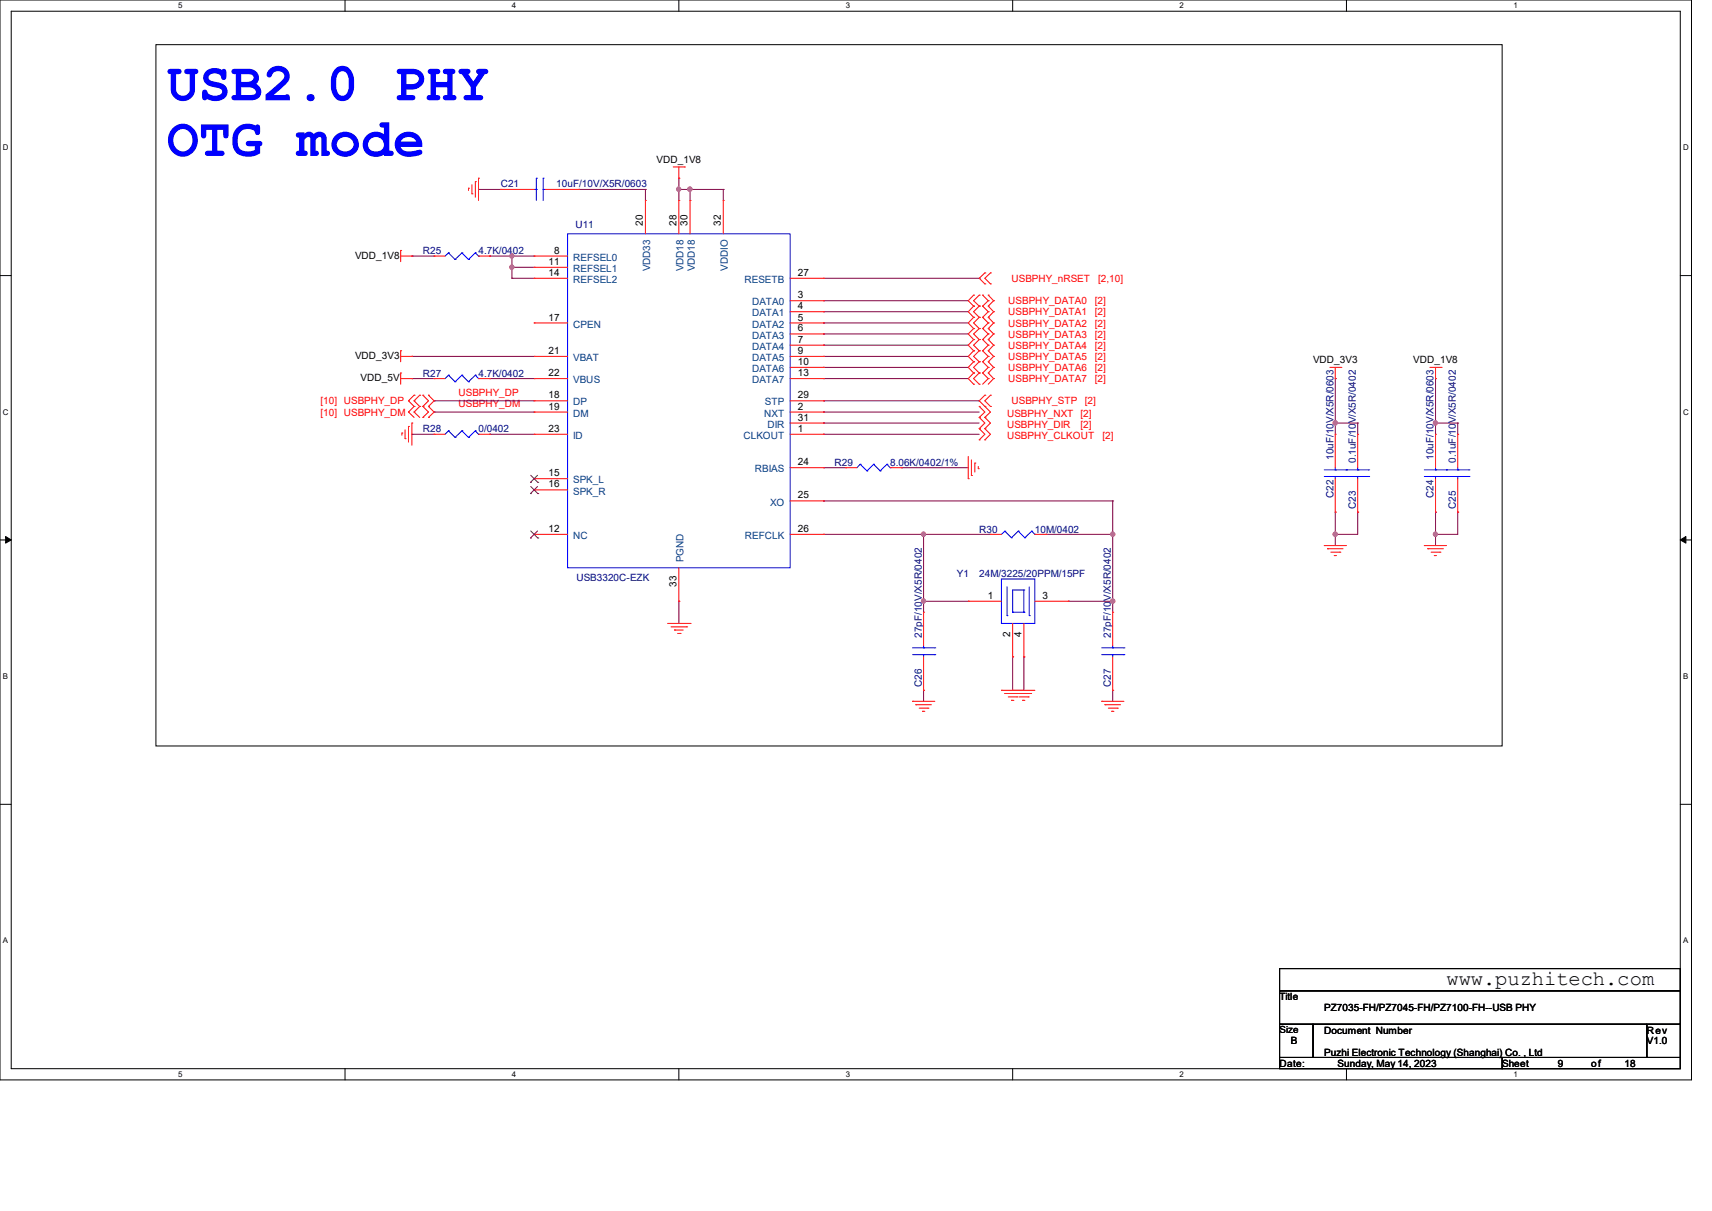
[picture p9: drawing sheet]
<svg xmlns="http://www.w3.org/2000/svg" width="297mm" height="210mm" viewBox="0 0 297 210" stroke-linecap="round" stroke-linejoin="round" font-family="sans-serif">
<path d="M0 0h293.5v187.3h-293.5zM1.9 1.9h289.6v183.4h-289.6z" fill="none" stroke="#000" stroke-width=".17"/>
<g fill="#fff">
<path d="M30.9 .2h.8v1.5h-.8z"/>
<path d="M30.9 185.5h.8v1.6h-.8z"/>
</g>
<path d="M59.9 0v1.9M59.9 185.3v2" fill="none" stroke="#000" stroke-width=".17"/>
<g fill="#fff">
<path d="M88.8 .2h.8v1.5h-.8z"/>
<path d="M88.8 185.5h.8v1.6h-.8z"/>
</g>
<path d="M117.8 0v1.9M117.8 185.3v2" fill="none" stroke="#000" stroke-width=".17"/>
<g fill="#fff">
<path d="M146.7 .2h.8v1.5h-.8z"/>
<path d="M146.7 185.5h.8v1.6h-.8z"/>
</g>
<path d="M175.7 0v1.9M175.7 185.3v2" fill="none" stroke="#000" stroke-width=".17"/>
<g fill="#fff">
<path d="M204.6 .2h.8v1.5h-.8z"/>
<path d="M204.6 185.5h.8v1.6h-.8z"/>
</g>
<path d="M233.6 0v1.9M233.6 185.3v2" fill="none" stroke="#000" stroke-width=".17"/>
<g fill="#fff">
<path d="M262.6 .2h.7v1.5h-.7z"/>
<path d="M262.6 185.5h.7v1.6h-.7z"/>
<path d="M.5 24.8h1v1.6h-1z"/>
<path d="M292 24.8h1v1.6h-1z"/>
<path d="M.5 70.7h1v1.5h-1z"/>
<path d="M292 70.7h1v1.5h-1z"/>
</g>
<path d="M0 47.8h1.9M291.5 47.8h2" fill="none" stroke="#000" stroke-width=".17"/>
<g fill="#fff">
<path d="M.5 116.5h.9v1.6h-.9z"/>
<path d="M292 116.5h.9v1.6h-.9z"/>
</g>
<path d="M0 93.6h1.9M291.5 93.6h2" fill="none" stroke="#000" stroke-width=".17"/>
<path d="M1 93l.9 .6-.9 .6zM291.5 93.6l1-.6v1.2z" fill="#000" stroke="#000" stroke-width=".17"/>
<g fill="#fff">
<path d="M.5 162.4h.9v1.5h-.9z"/>
<path d="M292 162.4h.9v1.5h-.9z"/>
</g>
<path d="M27.1 7.7h233.5v121.7h-233.5zM0 139.5h1.9M291.5 139.5h2M222 168h69.5v3.8h-69.5zM222 171.8h69.5v5.8h-69.5zM222 177.6h5.8v5.8h-5.8zM227.8 177.6h57.9v5.8h-57.9zM285.7 177.6h5.8v5.8h-5.8zM222 183.4h38.6v1.9h-38.6zM260.6 183.4h30.9v1.9h-30.9z" fill="none" stroke="#000" stroke-width=".17"/>
<g fill="none" stroke="#800040" stroke-width=".17">
<path d="M83 32.9h.1M83 32.9h3.9M100.4 32.9h.1M100.4 32.9h11.6M112 32.9h.1M112 32.9v1.9M117.8 30.9h.1M117.8 32.9h.1M117.8 32.9h7.7M117.8 30.9v3.9M119.7 32.9h.1M119.7 32.9v1.9"/>
<path d="M125.5 32.9h.1M125.5 32.9v1.9M71.5 44.4h.1M71.5 44.4h3.8M85 44.4h.1M85 44.4h7.7M88.8 44.4h.1M88.8 46.4h.1M88.8 48.3h.1M88.8 48.3h3.9M88.8 46.4h3.9M88.8 44.4v3.9"/>
<path d="M142.9 52.2h.1M142.9 54.1h.1M142.9 56h.1M142.9 57.9h.1M142.9 59.9h.1M142.9 52.2h25.1M142.9 54.1h25.1M142.9 56h25.1M142.9 57.9h25.1M142.9 59.9h25.1M142.9 48.3h27M169.9 48.3h.1"/>
<path d="M71.5 65.7h.1M71.5 61.8h.1M71.5 75.3h.1M71.5 65.7h3.8M71.5 61.8h21.2M71.5 75.3h3.8M75.3 71.5h.1M75.3 69.5h.1M75.3 69.5h17.4M75.3 71.5h17.4M85 65.7h.1M85 75.3h.1"/>
<path d="M85 65.7h7.7M85 75.3h7.7M142.9 69.5h.1M142.9 61.8h.1M142.9 63.7h.1M142.9 65.7h.1M142.9 71.5h.1M142.9 73.4h.1M142.9 75.3h.1M142.9 73.4h27M142.9 69.5h27M142.9 65.7h25.1"/>
<path d="M142.9 71.5h27M142.9 61.8h25.1M142.9 63.7h25.1M142.9 75.3h27M231.6 73.4h.1M231.6 65.7h.1M231.6 73.4h3.9M231.6 65.7v9.6M235.5 73.4h.1M235.5 73.4v1.9M249 73.4h.1M249 65.7h.1"/>
<path d="M249 73.4h3.9M249 65.7v9.6M252.9 73.4h.1M252.9 73.4v1.9M142.9 86.9h.1M142.9 92.7h.1M142.9 81.1h.1M142.9 92.7h28.9M142.9 86.9h50.1M142.9 81.1h3.8M156.4 81.1h.1M156.4 81.1h11.6"/>
<path d="M160.2 92.7h.1M160.2 92.7v13.5M181.5 92.7h.1M181.5 92.7h11.5M193 92.7h.1M193 86.9h.1M193 86.9v19.3M231.6 88.8h.1M231.6 92.7h.1M231.6 88.8v5.8M235.5 88.8h.1M235.5 88.8v3.9h-3.9"/>
<path d="M249 92.7h.1M249 88.8h.1M249 88.8v5.8M252.9 88.8h.1M252.9 88.8v3.9h-3.9M117.8 104.3h.1M117.8 104.3v3.8M160.2 119.7h.1M160.2 104.3h.1M160.2 119.7v1.9M160.2 104.3h7.8M175.7 113.9h.1"/>
<path d="M175.7 113.9v5.8M177.6 113.9h.1M177.6 113.9v5.8M185.3 104.3h.1M185.3 104.3h7.7M193 119.7h.1M193 104.3h.1M193 119.7v1.9"/>
</g>
<g fill="#f0f" stroke="#f0f" stroke-width=".17">
<circle cx="160.2" cy="104.2" r=".37"/>
<circle cx="193" cy="104.2" r=".38"/>
<circle cx="193" cy="92.6" r=".38"/>
<circle cx="160.2" cy="92.6" r=".37"/>
<circle cx="88.8" cy="44.4" r=".37"/>
<circle cx="231.6" cy="92.6" r=".38"/>
<circle cx="249" cy="92.6" r=".37"/>
<circle cx="231.6" cy="73.3" r=".38"/>
<circle cx="117.7" cy="32.8" r=".37"/>
<circle cx="119.7" cy="32.8" r=".38"/>
<circle cx="249" cy="73.3" r=".37"/>
<circle cx="88.8" cy="46.3" r=".37"/>
</g>
<g fill="none" stroke="#f00" stroke-width=".17">
<path d="M81.3 32.6h.1M81.3 32.6v.4M81.9 33.6h.1M81.9 32v1.6M82.5 31.5h.1M82.5 31.5v2.7M83 30.9h.1M83 30.9v3.9M86.9 32.9h.1M86.9 32.9h5.8M94.6 32.9h5.8M100.4 32.9h.1"/>
<path d="M112 34.8h.1M112 34.8v5.8M116.8 29h1.9M117.8 30.9h.1M117.8 34.8h.1M117.8 29v1.9M117.8 34.8v5.8M118.7 29h.1M119.7 34.8h.1M119.7 34.8v5.8M125.5 34.8h.1M125.5 34.8v5.8"/>
<path d="M69.5 43.4h.1M69.5 44.4h2M69.5 43.4v2M71.5 44.4h.1M75.3 44.4h.1M75.3 44.4h1.9M83 44.4h2M85 44.4h.1M92.7 44.4h.1M92.7 46.4h.1M92.7 48.3h.1M92.7 56h.1"/>
<path d="M92.7 44.4h5.8M92.7 56h5.8M92.7 46.4h5.8M92.7 48.3h5.8M137.1 52.2h5.8M137.1 54.1h5.8M137.1 56h5.8M137.1 57.9h5.8M137.1 59.9h5.8M137.1 48.3h5.8M142.9 52.2h.1M142.9 54.1h.1"/>
<path d="M142.9 56h.1M142.9 57.9h.1M142.9 59.9h.1M142.9 48.3h.1M168.9 51.2h.1M168.9 53.1h.1M168.9 55h.1M168.9 57h.1M168.9 58.9h.1M168.9 51.2l-.9 1 .9 .9M168.9 53.1l-.9 1 .9 .9M168.9 55l-.9 1 .9 1"/>
<path d="M168.9 57l-.9 .9 .9 1M168.9 58.9l-.9 1 .9 .9M169.9 53.1h.1M169.9 51.2h.1M169.9 55h.1M169.9 57h.1M169.9 58.9h.1M169.9 51.2l-1 1 1 .9M169.9 53.1l-1 1 1 .9M169.9 55l-1 1 1 1M169.9 57l-1 .9 1 1M169.9 58.9l-1 1 1 .9"/>
<path d="M170.5 51.2h.1M170.5 53.1h.1M170.5 55h.1M170.5 57h.1M170.5 58.9h.1M170.5 51.2l.9 1M170.5 53.1l.9 1M170.5 55l.9 1M170.5 57l.9 .9M170.5 58.9l.9 1M170.9 47.3h.1M170.9 49.2h.1"/>
<path d="M170.9 47.3l-1 1 1 .9M171.4 52.2h.1M171.4 51.2h.1M171.4 54.1h.1M171.4 53.1h.1M171.4 56h.1M171.4 55h.1M171.4 57.9h.1M171.4 57h.1M171.4 59.9h.1M171.4 58.9h.1M171.4 52.2l-.9 .9"/>
<path d="M171.4 51.2l1 1M171.4 54.1l-.9 .9M171.4 53.1l1 1M171.4 56l-.9 1M171.4 55l1 1M171.4 57.9l-.9 1M171.4 57l1 .9M171.4 59.9l-.9 .9M171.4 58.9l1 1M171.8 49.2h.1M171.8 47.3h.1M171.8 47.3l-.9 1 .9 .9"/>
<path d="M172.4 52.2h.1M172.4 54.1h.1M172.4 56h.1M172.4 57.9h.1M172.4 59.9h.1M172.4 52.2l-1 .9M172.4 54.1l-1 .9M172.4 56l-1 1M172.4 57.9l-1 1M172.4 59.9l-1 .9M69.5 60.8h.1M69.5 64.7h.1"/>
<path d="M69.5 60.8v1.9M69.5 64.7v1.9M69.5 61.8h2M69.5 65.7h2M69.7 75.1h.1M69.7 75.1v.4M70.3 76.1h.1M70.3 74.5v1.6M70.9 74h.1M70.9 71.5h.1M70.9 69.5h.1M70.9 74v2.7"/>
<path d="M70.9 71.5l.9 .9M70.9 69.5l.9 1M71.5 61.8h.1M71.5 73.4h.1M71.5 65.7h.1M71.5 73.4v3.8M71.8 71.5h.1M71.8 70.5h.1M71.8 69.5h.1M71.8 68.5h.1M71.8 71.5l1 .9M71.8 70.5l-.9 1"/>
<path d="M71.8 69.5l1 1M71.8 68.5l-.9 1M72.8 70.5h.1M72.8 68.5h.1M72.8 70.5l-1 1M72.8 68.5l-1 1M73.4 72.4h.1M73.4 70.5h.1M73.4 68.5h.1M73.4 70.5l.9 1-.9 .9M73.4 68.5l.9 1-.9 1M74.3 70.5h.1"/>
<path d="M74.3 72.4h.1M74.3 68.5h.1M74.3 70.5l1 1-1 .9M74.3 68.5l1 1-1 1M75.3 75.3h.1M75.3 65.7h.1M75.3 65.7h1.9M75.3 75.3h1.9M83 65.7h2M83 75.3h2M85 75.3h.1M85 65.7h.1"/>
<path d="M92.7 69.5h.1M92.7 71.5h.1M92.7 61.8h.1M92.7 65.7h.1M92.7 75.3h.1M92.7 61.8h5.8M92.7 65.7h5.8M92.7 75.3h5.8M92.7 71.5h5.8M92.7 69.5h5.8M137.1 63.7h5.8M137.1 61.8h5.8"/>
<path d="M137.1 65.7h5.8M137.1 75.3h5.8M137.1 71.5h5.8M137.1 69.5h5.8M137.1 73.4h5.8M142.9 75.3h.1M142.9 71.5h.1M142.9 61.8h.1M142.9 63.7h.1M142.9 65.7h.1M142.9 69.5h.1M142.9 73.4h.1"/>
<path d="M168 79.2v3.8M168.5 79.8v2.7M168.9 60.8h.1M168.9 62.7h.1M168.9 64.7h.1M168.9 66.6h.1M168.9 60.8l-.9 1 .9 .9M168.9 62.7l-.9 1 .9 1M168.9 64.7l-.9 1 .9 .9M169.9 60.8h.1M169.9 62.7h.1M169.9 64.7h.1"/>
<path d="M169.9 66.6h.1M169.9 70.5h.1M169.9 72.4h.1M169.9 74.3h.1M169.9 76.3h.1M169.9 60.8l-1 1 1 .9M169.9 62.7l-1 1 1 1M169.9 64.7l-1 1 1 .9M169.9 70.5l1 1-1 .9M169.9 72.4l1 1-1 .9M169.9 74.3l1 1-1 1M170.5 60.8h.1"/>
<path d="M170.5 62.7h.1M170.5 64.7h.1M170.5 60.8l.9 1M170.5 62.7l.9 1M170.5 64.7l.9 1M170.9 68.5h.1M170.9 70.5h.1M170.9 72.4h.1M170.9 74.3h.1M170.9 76.3h.1M170.9 68.5l-1 1 1.9 2-.9 .9M170.9 72.4l.9 1-.9 .9"/>
<path d="M170.9 74.3l.9 1-.9 1M171.4 61.8h.1M171.4 60.8h.1M171.4 63.7h.1M171.4 62.7h.1M171.4 65.7h.1M171.4 64.7h.1M171.4 61.8l-.9 .9M171.4 60.8l1 1M171.4 63.7l-.9 1M171.4 62.7l1 1M171.4 65.7l-.9 .9"/>
<path d="M171.4 64.7l1 1M171.8 70.5h.1M171.8 68.5h.1M171.8 68.5l-.9 1 .9 1M172.4 61.8h.1M172.4 63.7h.1M172.4 65.7h.1M172.4 61.8l-1 .9M172.4 63.7l-1 1M172.4 65.7l-1 .9M230.7 63.7h1.9M231.6 65.7h.1"/>
<path d="M231.6 75.3h.1M231.6 63.7v2M231.6 75.3v5.8M232.6 63.7h.1M235.5 75.3h.1M235.5 75.3v5.8M248.1 63.7h1.9M249 65.7h.1M249 75.3h.1M249 63.7v2M249 75.3v5.8M250 63.7h.1"/>
<path d="M252.9 75.3h.1M252.9 75.3v5.8M92.7 92.7h.1M92.7 83h.1M92.7 85h.1M92.7 92.7h5.8M92.7 83h5.8M92.7 85h5.8M117.8 98.5v5.8M137.1 81.1h5.8M137.1 92.7h5.8M137.1 86.9h5.8"/>
<path d="M142.9 81.1h.1M142.9 86.9h.1M142.9 92.7h.1M146.7 81.1h.1M146.7 81.1h2M154.4 81.1h2M156.4 81.1h.1M168 83h.1M168.5 82.5h.1M169.1 80.3h.1M169.1 80.3v1.6M169.7 81.3h.1"/>
<path d="M169.7 80.9v.4M171.8 92.7h.1M171.8 92.7h1.9M179.5 92.7h2M181.5 92.7h.1M229.7 94.6h.1M229.7 94.6h3.9M230.3 95.2h.1M230.3 95.2h2.7M230.9 95.8h1.6M231.5 96.4h.1M231.5 96.4h.4"/>
<path d="M231.6 88.8h.1M231.6 83v5.8M232.5 95.8h.1M235.5 88.8h.1M235.5 83v5.8M247.1 94.6h.1M247.1 94.6h3.9M247.7 95.2h.1M247.7 95.2h2.7M248.3 95.8h1.5M248.8 96.4h.1M248.8 96.4h.4"/>
<path d="M249 88.8h.1M249 83v5.8M249.8 95.8h.1M252.9 88.8h.1M252.9 83v5.8M115.8 108.1h3.9M116.4 108.7h2.7M117 109.3h.1M117 109.3h1.5M117.6 109.9h.4M117.8 104.3h.1M118 109.9h.1"/>
<path d="M119.1 108.7h.1M119.7 108.1h.1M160.2 106.2h.1M160.2 119.7h.1M160.2 106.2v5.8M160.2 113.9v5.8M168 104.3h.1M168 104.3h5.7M173.7 119.7h.1M173.7 119.7h5.8M175.7 119.7h.1M175.7 113.9h.1"/>
<path d="M175.7 108.1v5.8M177.6 113.9h.1M177.6 108.1v5.8M179.5 104.3h5.8M185.3 104.3h.1M193 106.2h.1M193 119.7h.1M193 106.2v5.8M193 113.9v5.8M158.3 121.6h.1M158.3 121.6h3.9M158.9 122.2h.1"/>
<path d="M158.9 122.2h2.7M159.5 122.8h1.5M160.1 123.4h.1M160.1 123.4h.3M161 122.8h.1M174.3 120.3h.1M174.3 120.3h4.7M174.9 120.9h1.5M175.5 121.5h.1M175.5 121.5h.4M176.3 120.3h.1M176.4 120.9h.1"/>
<path d="M176.8 120.9h1.6M177.4 121.5h.1M177.4 121.5h.4M178.4 120.9h.1M191.1 121.6h.1M191.1 121.6h3.9M191.7 122.2h.1M191.7 122.2h2.7M192.3 122.8h1.5M192.9 123.4h.1M192.9 123.4h.4M193.8 122.8h.1"/>
</g>
<g fill="none" stroke="#00f" stroke-width=".17">
<path d="M92.7 32.9h.3M93 30.9h.1M93 32.9h.1M93 30.9v3.9M94.2 30.9h.1M94.2 32.9h.1M94.2 30.9v3.9M94.2 32.9h.4M77.8 43.9h.1M77.8 43.9l-.6 .5M77.8 43.9l1.2 1.1M79 45h.1"/>
<path d="M80.1 43.9h.1M80.1 43.9l-1.1 1.1M80.1 43.9l1.2 1.1M81.3 45h.1M82.5 43.9h.1M82.5 43.9l-1.2 1.1M82.5 43.9l.5 .5M83 44.4h.1M98.5 40.6h38.6v57.9h-38.6zM77.8 74.7h.1M77.8 65.1h.1M77.8 74.7l-.6 .6"/>
<path d="M77.8 74.7l1.2 1.2M77.8 65.1l-.6 .6M77.8 65.1l1.2 1.1M79 75.9h.1M79 66.2h.1M80.1 74.7h.1M80.1 65.1h.1M80.1 74.7l-1.1 1.2M80.1 74.7l1.2 1.2M80.1 65.1l-1.1 1.1M80.1 65.1l1.2 1.1M81.3 75.9h.1"/>
<path d="M81.3 66.2h.1M82.5 74.7h.1M82.5 65.1h.1M82.5 74.7l-1.2 1.2M82.5 74.7l.5 .6M82.5 65.1l-1.2 1.1M82.5 65.1l.5 .6M83 75.3h.1M83 65.7h.1M149.2 80.5h.1M149.2 80.5l-.5 .6M149.2 80.5l1.2 1.2"/>
<path d="M150.4 81.7h.1M151.6 80.5h.1M151.6 80.5l-1.2 1.2M151.6 80.5l1.1 1.2M152.7 81.7h.1M153.9 80.5h.1M153.9 80.5l-1.2 1.2M153.9 80.5l.5 .6M154.4 81.1h.1M174.3 92.1h.1M174.3 92.1l-.6 .6M174.3 92.1l1.2 1.2"/>
<path d="M175.5 93.3h.1M176.7 92.1h.1M176.7 92.1l-1.2 1.2M176.7 92.1l1.1 1.2M177.8 93.3h.1M179 92.1h.1M179 92.1l-1.2 1.2M179 92.1l.5 .6M179.5 92.7h.1M229.7 82.6h7.7M229.7 81.5h7.7M231.6 82.6h.1"/>
<path d="M231.6 81.5h.1M231.6 81.1v.4M231.6 82.6v.4M233.6 82.6h.1M233.6 81.5h.1M235.5 81.5h.1M235.5 82.6h.1M235.5 81.1v.4M235.5 82.6v.4M237.4 81.5h.1M237.4 82.6h.1M247.1 82.6h7.7"/>
<path d="M247.1 81.5h7.7M249 82.6h.1M249 81.5h.1M249 81.1v.4M249 82.6v.4M251 82.6h.1M251 81.5h.1M252.9 81.5h.1M252.9 82.6h.1M252.9 81.1v.4M252.9 82.6v.4M254.8 81.5h.1"/>
<path d="M254.8 82.6h.1M158.3 112.4h3.9M158.3 113.5h3.9M160.2 112.4h.1M160.2 113.5h.1M160.2 112v.4M160.2 113.5v.4M162.2 112.4h.1M162.2 113.5h.1M173.7 100.4h5.8v7.7h-5.8zM174.7 106.8h.1M174.7 101.8v5"/>
<path d="M175.7 106.2h.1M175.7 106.2h1.9M177.6 102.3h.1M177.6 106.2h.1M177.6 102.3h-1.9v3.9M177.6 102.3v3.9M178.6 106.8h.1M178.6 101.8v5M191.1 112.4h3.9M191.1 113.5h3.9M193 112.4h.1M193 113.5h.1"/>
<path d="M193 112v.4M193 113.5v.4M195 112.4h.1M195 113.5h.1"/>
</g>
<path d="M92 93.3h.1M92 83.7h.1M92 85.6h.1M92.1 92.1l1.2 1.2M92.1 82.4l1.2 1.3M92.1 84.4l1.2 1.2M93.3 92.1l-1.3 1.2M93.3 82.4l-1.3 1.3M93.3 84.4l-1.3 1.2M93.3 93.3h.1M93.3 83.7h.1M93.3 85.6h.1" fill="none" stroke="#804000" stroke-width=".17"/>
<g font-size="9.2" fill="#00f">
<text x="29" y="17.4">USB2.0 PHY</text>
<text x="29" y="27.1">OTG mode</text>
</g>
<text font-size="3.6" x="251" y="170.8">www.puzhitech.com</text>
<g font-size="1.7">
<text x="113.9" y="28.3">VDD_1V8</text>
<text x="111.5" y="39.2" transform="rotate(-90 111.5 39.2)">20</text>
<text x="117.3" y="39.2" transform="rotate(-90 117.3 39.2)">28</text>
<text x="119.3" y="39.2" transform="rotate(-90 119.3 39.2)">30</text>
<text x="125" y="39.2" transform="rotate(-90 125 39.2)">32</text>
<text x="61.6" y="44.9">VDD_1V8</text>
<text x="95.2" y="45.9">11</text>
<text x="95.2" y="47.8">14</text>
<text x="96.1" y="44">8</text>
<text x="138.4" y="47.8">27</text>
<text x="138.4" y="51.7">3</text>
<text x="138.4" y="53.6">4</text>
<text x="95.2" y="55.6">17</text>
<text x="138.4" y="55.6">5</text>
<text x="138.4" y="57.5">6</text>
<text x="138.4" y="59.4">7</text>
<text x="61.6" y="62.2">VDD_3V3</text>
<text x="95.2" y="61.4">21</text>
<text x="95.2" y="65.2">22</text>
<text x="138.4" y="61.4">9</text>
<text x="138.4" y="63.3">10</text>
<text x="138.4" y="65.2">13</text>
<text x="227.8" y="63">VDD_3V3</text>
<text x="245.2" y="63">VDD_1V8</text>
<text x="62.6" y="66.1">VDD_5V</text>
<text x="95.2" y="69.1">18</text>
<text x="95.2" y="71">19</text>
<text x="138.4" y="71">2</text>
<text x="138.4" y="69.1">29</text>
<text x="95.2" y="74.9">23</text>
<text x="138.4" y="74.9">1</text>
<text x="138.4" y="72.9">31</text>
<text x="95.2" y="82.6">15</text>
<text x="138.4" y="80.7">24</text>
<text x="95.2" y="84.5">16</text>
<text x="138.4" y="86.4">25</text>
<text x="95.2" y="92.2">12</text>
<text x="138.4" y="92.2">26</text>
<text x="117.3" y="101.8" transform="rotate(-90 117.3 101.8)">33</text>
<text x="171.4" y="103.8">1</text>
<text x="180.9" y="103.8">3</text>
<text x="175.3" y="110.4" transform="rotate(-90 175.3 110.4)">2</text>
<text x="177.2" y="110.4" transform="rotate(-90 177.2 110.4)">4</text>
<text x="222" y="173.4">Title</text>
<text x="222" y="179.2">Size</text>
<text x="229.7" y="175.3">PZ7035-FH/PZ7045-FH/PZ7100-FH--USB PHY</text>
<text x="229.7" y="179.2">Document Number</text>
<text x="285.7" y="179.2">Rev</text>
<text x="222" y="185">Date:</text>
<text x="223.9" y="181.1">B</text>
<text x="229.7" y="183.1">Puzhi Electronic Technology (Shanghai) Co. , Ltd</text>
<text x="232.1" y="185">Sunday, May 14, 2023</text>
<text x="260.6" y="185">Sheet</text>
<text x="270.2" y="185">9</text>
<text x="276.1" y="185">of</text>
<text x="281.8" y="185">18</text>
<text x="285.7" y="181.1">V1.0</text>
</g>
<g font-size="1.7" fill="#000080">
<text x="86.9" y="32.5">C21</text>
<text x="96.5" y="32.5">10uF/10V/X5R/0603</text>
<text x="99.8" y="39.5">U11</text>
<text x="73.4" y="44.1">R25</text>
<text x="83" y="44.1">4.7K/0402</text>
<text x="73.4" y="65.3">R27</text>
<text x="83" y="65.3">4.7K/0402</text>
<text x="73.4" y="75">R28</text>
<text x="83" y="75">0/0402</text>
<text x="144.8" y="80.8">R29</text>
<text x="154.4" y="80.8">8.06K/0402/1%</text>
<text x="231.3" y="79.8" transform="rotate(-90 231.3 79.8)">10uF/10V/X5R/0603</text>
<text x="235.2" y="80.3" transform="rotate(-90 235.2 80.3)">0.1uF/10V/X5R/0402</text>
<text x="248.7" y="79.8" transform="rotate(-90 248.7 79.8)">10uF/10V/X5R/0603</text>
<text x="252.6" y="80.3" transform="rotate(-90 252.6 80.3)">0.1uF/10V/X5R/0402</text>
<text x="231.3" y="86.3" transform="rotate(-90 231.3 86.3)">C22</text>
<text x="235.2" y="88.2" transform="rotate(-90 235.2 88.2)">C23</text>
<text x="248.7" y="86.3" transform="rotate(-90 248.7 86.3)">C24</text>
<text x="252.6" y="88.2" transform="rotate(-90 252.6 88.2)">C25</text>
<text x="169.9" y="92.4">R30</text>
<text x="179.5" y="92.4">10M/0402</text>
<text x="100" y="100.8">USB3320C-EZK</text>
<text x="166" y="100.1">Y1</text>
<text x="169.9" y="100.1">24M/3225/20PPM/15PF</text>
<text x="159.9" y="110.6" transform="rotate(-90 159.9 110.6)">27pF/10V/X5R/0402</text>
<text x="192.7" y="110.6" transform="rotate(-90 192.7 110.6)">27pF/10V/X5R/0402</text>
<text x="159.9" y="119.1" transform="rotate(-90 159.9 119.1)">C26</text>
<text x="192.7" y="119.1" transform="rotate(-90 192.7 119.1)">C27</text>
</g>
<g font-size="1.7" fill="#004080">
<text x="99.4" y="45.2">REFSEL0</text>
<text x="99.4" y="47.2">REFSEL1</text>
<text x="112.8" y="47.1" transform="rotate(-90 112.8 47.1)">VDD33</text>
<text x="118.6" y="47.1" transform="rotate(-90 118.6 47.1)">VDD18</text>
<text x="120.5" y="47.1" transform="rotate(-90 120.5 47.1)">VDD18</text>
<text x="126.3" y="46.9" transform="rotate(-90 126.3 46.9)">VDDIO</text>
<text x="99.4" y="49.1">REFSEL2</text>
<text x="129.2" y="49.1">RESETB</text>
<text x="130.5" y="53">DATA0</text>
<text x="99.4" y="56.8">CPEN</text>
<text x="130.5" y="54.9">DATA1</text>
<text x="130.5" y="56.8">DATA2</text>
<text x="130.5" y="58.7">DATA3</text>
<text x="99.4" y="62.6">VBAT</text>
<text x="130.5" y="60.7">DATA4</text>
<text x="130.5" y="62.6">DATA5</text>
<text x="130.5" y="64.5">DATA6</text>
<text x="99.4" y="70.3">DP</text>
<text x="99.4" y="66.5">VBUS</text>
<text x="130.5" y="66.5">DATA7</text>
<text x="132.7" y="70.3">STP</text>
<text x="99.4" y="72.3">DM</text>
<text x="99.4" y="76.1">ID</text>
<text x="129" y="76.1">CLKOUT</text>
<text x="132.6" y="72.3">NXT</text>
<text x="133.1" y="74.2">DIR</text>
<text x="99.4" y="83.8">SPK_L</text>
<text x="131" y="81.9">RBIAS</text>
<text x="99.4" y="85.8">SPK_R</text>
<text x="133.6" y="87.7">XO</text>
<text x="99.4" y="93.5">NC</text>
<text x="129.2" y="93.5">REFCLK</text>
<text x="118.6" y="97.5" transform="rotate(-90 118.6 97.5)">PGND</text>
</g>
<g font-size="1.7" fill="#f00">
<text x="174.9" y="52.8">USBPHY_DATA0</text>
<text x="175.5" y="48.9">USBPHY_nRSET</text>
<text x="190" y="52.8">[2]</text>
<text x="190.5" y="48.9">[2,10]</text>
<text x="174.9" y="54.7">USBPHY_DATA1</text>
<text x="174.9" y="56.6">USBPHY_DATA2</text>
<text x="174.9" y="58.6">USBPHY_DATA3</text>
<text x="190" y="54.7">[2]</text>
<text x="190" y="56.6">[2]</text>
<text x="190" y="58.6">[2]</text>
<text x="174.9" y="60.5">USBPHY_DATA4</text>
<text x="174.9" y="62.4">USBPHY_DATA5</text>
<text x="174.9" y="64.3">USBPHY_DATA6</text>
<text x="190" y="60.5">[2]</text>
<text x="190" y="62.4">[2]</text>
<text x="190" y="64.3">[2]</text>
<text x="55.6" y="70.1">[10] USBPHY_DP</text>
<text x="79.5" y="70.7">USBPHY_DM</text>
<text x="79.5" y="68.7">USBPHY_DP</text>
<text x="174.9" y="66.3">USBPHY_DATA7</text>
<text x="175.5" y="70.1">USBPHY_STP</text>
<text x="188.2" y="70.1">[2]</text>
<text x="190" y="66.3">[2]</text>
<text x="55.6" y="72.1">[10] USBPHY_DM</text>
<text x="174.7" y="72.3">USBPHY_NXT</text>
<text x="174.7" y="74.2">USBPHY_DIR</text>
<text x="174.7" y="76.2">USBPHY_CLKOUT</text>
<text x="187.4" y="72.3">[2]</text>
<text x="187.4" y="74.2">[2]</text>
<text x="191.3" y="76.2">[2]</text>
</g>
<g font-size="1.4">
<text x="30.9" y="1.4">5</text>
<text x="88.8" y="1.4">4</text>
<text x="146.7" y="1.4">3</text>
<text x="204.6" y="1.4">2</text>
<text x="262.6" y="1.4">1</text>
<text x=".5" y="26.1">D</text>
<text x="292" y="26.1">D</text>
<text x=".5" y="71.9">C</text>
<text x="292" y="71.9">C</text>
<text x=".5" y="117.8">B</text>
<text x="292" y="117.8">B</text>
<text x=".5" y="163.6">A</text>
<text x="292" y="163.6">A</text>
<text x="30.9" y="186.8">5</text>
<text x="88.8" y="186.8">4</text>
<text x="146.7" y="186.8">3</text>
<text x="204.6" y="186.8">2</text>
<text x="262.6" y="186.8">1</text>
</g>
</svg>
